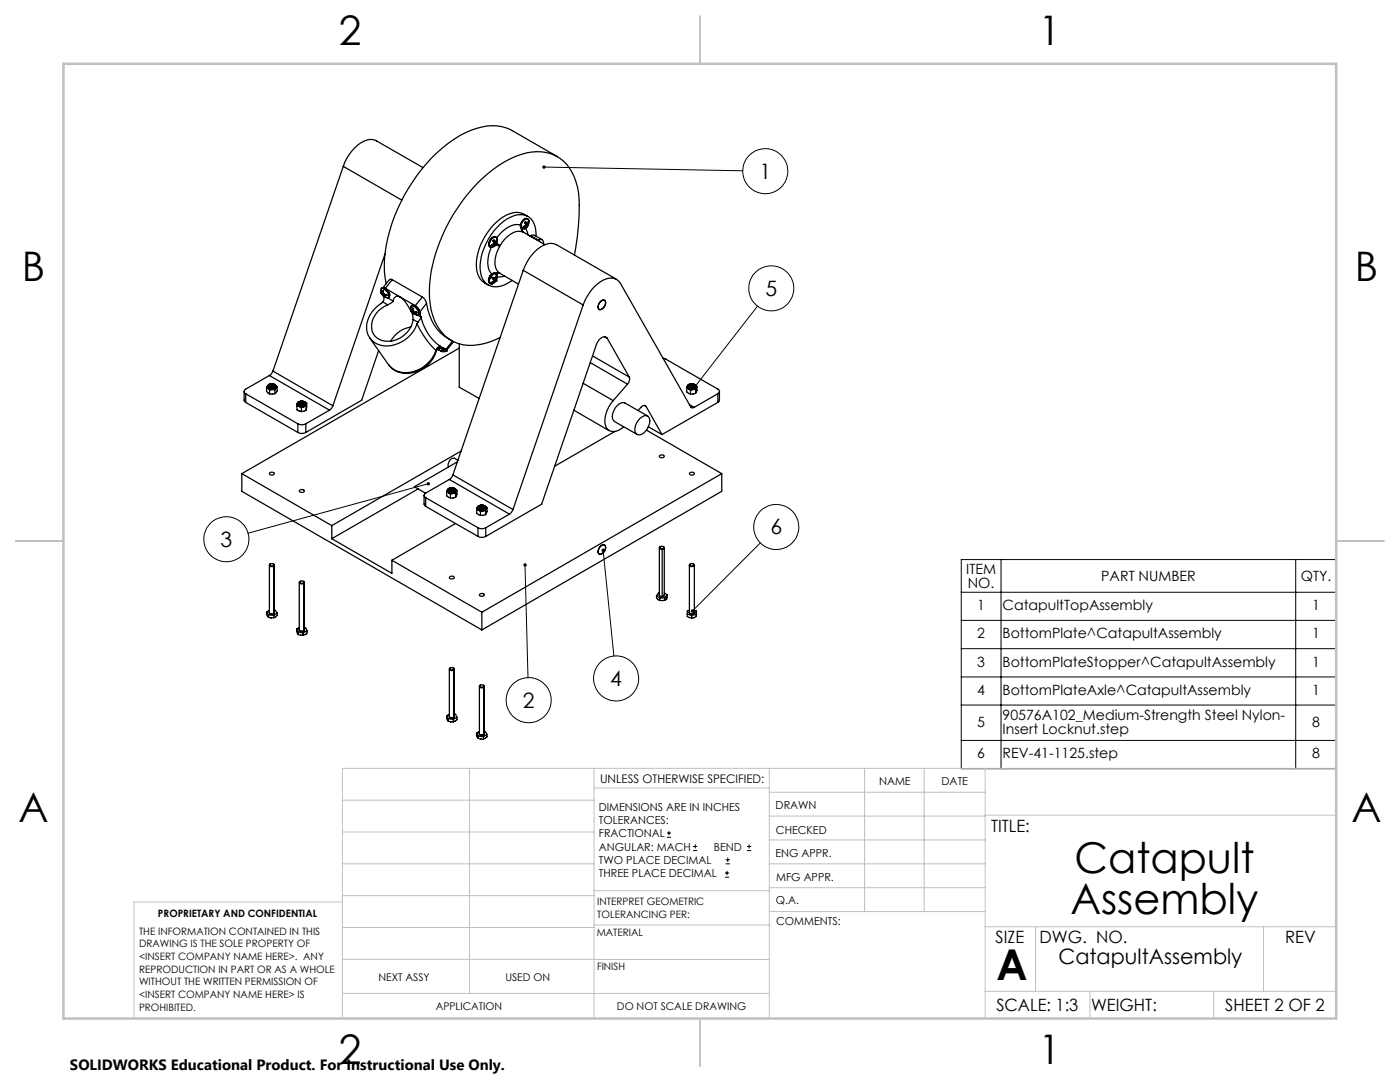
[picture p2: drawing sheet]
<svg xmlns="http://www.w3.org/2000/svg" width="279mm" height="216mm" viewBox="0 0 279 216" stroke-linecap="round" stroke-linejoin="round" font-family="sans-serif">
<g fill="none" stroke="#000" stroke-width=".2">
<path d="M108.6 33.3l39.6 .8M151.2 61.1l-12.7 16.3M85.5 96.5l-36 9.9M104.8 112.7l.6 22.5M120.4 109.8l2.1 21.1M151.7 108.3l-13.5 13.6M191.8 111.7h74.9v41.7h-74.9zM191.8 118.2h74.9M199.8 111.7v41.7M258.6 111.7v41.7M191.8 123.8h74.9M191.8 129.4h74.9"/>
<path d="M191.8 135.1h74.9M191.8 140.7h74.9M191.8 147.7h74.9M133.1 167.1h.8M133.1 166.2h.8M133.5 165.8v.9M138.3 169.7h.8M138.3 168.9h.8M138.7 168.5v.8M144.7 175h.8M144.7 174.2h.8M144.8 172.4h.9"/>
<path d="M144.8 171.6h.9M145.1 173.8v.8M145.2 171.1v.9M149.1 169.7h.8M149.1 168.9h.8M149.5 168.5v.8"/>
<circle cx="152.7" cy="34.1" r="4.5"/>
<circle cx="153.9" cy="57.5" r="4.5"/>
<circle cx="45.2" cy="107.6" r="4.5"/>
<circle cx="154.9" cy="105.2" r="4.5"/>
<circle cx="105.5" cy="139.7" r="4.5"/>
<circle cx="122.9" cy="135.4" r="4.5"/>
</g>
<g fill="none" stroke="#c0c0c0" stroke-width=".2">
<path d="M68.3 159.7h50.3M93.7 153.3v44.9M118.6 153.3v49.9M118.6 157.2h34.9M153.5 153.3v49.9M153.5 158.1h43.1M172.5 153.3v28.6M184.4 153.3v28.6M196.6 153.3v49.9M266.7 153.3h-198.4v49.9M68.3 178.7h50.3M68.3 172.4h50.3"/>
<path d="M68.3 166h50.3M68.3 180h-41.6v23.2M118.6 177.7h35M153.5 167.6h43.1M153.5 162.8h43.1M153.5 172.4h43.1M153.5 177.1h43.1M196.6 162.7h70.1M68.3 198.2h85.2M68.3 191.4l85.2 .1M68.3 185.1h50.3M118.6 184.6h35"/>
<path d="M153.6 181.9h43M196.6 197.8h70.1M196.6 184.9h70.1M206.7 184.9v12.9M217.5 197.8v5.4M242.2 197.8v5.4M252.2 184.9v12.9"/>
</g>
<path d="M139.7 3.2v9.5M3.1 107.9h9.6M266.7 107.9h9.5M139.7 203.2v9.6" fill="none" stroke="#c0c0c0" stroke-width=".25"/>
<path d="M12.7 12.7h254v190.5h-254z" fill="none" stroke="#c0c0c0" stroke-width=".5"/>
<path d="M138 121.6l-.1 .5 .3-.2-.2 .3a.34 .34 0 0 0 .4 0 .34 .34 0 0 0 .1-.5 .34 .34 0 0 0-.5-.1zM138.3 77.2l-.2 .3 .2 .2 .2-.3-.2 .3a.34 .34 0 0 0 .4-.1 .34 .34 0 0 0 0-.4 .34 .34 0 0 0-.4 0zM120.1 109.6a.34 .34 0 0 0 .1 .5 .34 .34 0 0 0 .5-.2 .34 .34 0 0 0-.4-.4l.1 .3-.1-.3zM104.5 112.5a.35 .35 0 0 0 .1 .5 .35 .35 0 0 0 .5-.2 .35 .35 0 0 0-.3-.4v.3v-.3zM85.2 96.3a.34 .34 0 0 0 .2 .6 .34 .34 0 0 0 .4-.5l-.3 .1 .3-.1a.33 .33 0 0 0-.3-.2 .33 .33 0 0 0-.3 .1zM108.3 33.1l-.1 .2h.4h-.4a.33 .33 0 0 0 .5 .4 .33 .33 0 0 0 .2-.5 .33 .33 0 0 0-.6-.1z" fill="#000"/>
<g fill="none" stroke="#000" stroke-width=".25">
<path d="M68.5 33.2a7.8 7.8 0 0 1 5.2-5.4l1.1 .1 .3 .2 9.3 5.3M68.5 33.2l11.7 6.7M68.5 33.2l-14 40.8M111.2 31.3l-9-5.2a8.7 8.7 0 0 0-7.2-.5 24.6 24.6 0 0 0-11.8 9.4 31.4 31.4 0 0 0-6.5 19.3l.4 2.3M76.1 58.4l-.1-.3a.38 .38 0 0 1 0-.4 .38 .38 0 0 1 .4-.1l.8 .6 .4 .6M76.1 58.4v.2M76.1 58.4h.1M76.1 58.4v-.1l.2 .2M76.1 57.6l-.1 .2M76.1 58.6a1.16 1.16 0 0 0 1.4 .7l.1-.5M76.1 58.6l.2 .2M76.1 57.6a1.28 1.28 0 0 1 1.4 .9l.1 .3"/>
<path d="M76.2 58.5l-.1 .1M76.2 57.5a1.48 1.48 0 0 1 1.6 1.1M76.2 57.5h.3l.6 .3 .6 .9M76.2 57.5l-.1 .1M76.3 58.8h.1M76.3 58.4v-.4a.34 .34 0 0 1 .2 .6l.6 .3M76.3 58.4v.1M76.4 58.8v.2M76.4 59l.3 .2M76.5 58.3l-.2 .1M76.5 58.4l-.2 .1M76.5 58.6l-.2 .2"/>
<path d="M76.6 59.1v.6l-.2 .6M76.6 58.7l-.2 .1M76.6 57.4l.3 .1M76.7 59l.2 .3-.2-.1M76.7 59h.1M76.7 59.1v.1M76.8 58.7l-.4 .3M76.8 50.7l-10.4 30.3M76.9 58.8l-.2 .2M76.9 57.5l3 1.8M77 58.8l-.2 .2M77.1 58.9l.1 .1h-.4"/>
<path d="M77.3 59.4l1.2 .7M77.6 59.3l-.4 .1M77.6 58.8l-.5 .1M77.6 58.8h.1M77.6 58.8v.5M77.6 59.3h.1M77.7 58.6v.1M77.7 58.7l-.1 .6M77.7 58.7l-.1 .1M77.8 58.6l-.2 .7M78.3 55.8h-.5l-1.4 1.6M78.3 55.8l-1.4 1.7"/>
<path d="M78.3 55.8l6 3.5M79.9 59.3l-.5-.2h-.3l-.5 .4-.1 .6M79.9 59.3l.8 .7 1.4 2.1M79.9 59.3l3 1.7M84.3 59.3l.4 .4 .4 .8M84.3 59.3l-1.4 1.7M97.6 49l.2 .3-.2-.2M97.6 49v.1M97.6 49.1h.1M97.7 56.5h.1M97.8 56.5v.1M97.8 55.1h.1"/>
<path d="M97.8 55.1a1.07 1.07 0 0 1 .9-.6 1.34 1.34 0 0 0-1 2M97.8 55.1a1.21 1.21 0 0 0-.1 1.4M97.8 55.1l.1 .1M97.9 55.2a.88 .88 0 0 0 .1 1.5l.4-.1M97.9 55.2h.1M98 55.2a1.07 1.07 0 0 0-.1 1.4h.6l.5-.6M98 55.2a.82 .82 0 0 1 1.2-.4v.7l-.2 .5M98 55.2l.3 .3M98 49.4a5 5 0 0 0 .1 5.3M98.2 49l-.5 .1M98.2 56.3v.1M98.2 56.3l.1 .1"/>
<path d="M98.2 56.4h.1M98.3 55.5l-.1 .1 .4 .3M98.3 55.5l.2-.1 .2 .1M98.4 48.7l.2 .2M98.4 55.4l.3 .1M98.4 48l.4 .2M98.4 48l.5 .3M98.5 48.6l-.3 .4M98.5 48.6l.2 .2M98.5 48.6l.3 .3M98.5 56.1l.2 .1M98.5 55.5h.1"/>
<path d="M98.5 55.5l.1 .1M98.5 55.5l.5 .2M98.6 55.9l-.4 .4M98.6 48.6h.1M98.6 55.6l.1 .1M98.6 56l.2 .1M98.6 55.8l.2 .3M98.6 55.6l.4 .2M98.6 48.9l-.4 .1M98.6 48.6l-.1 .1M98.6 48.6l.4 .2M98.6 48.1l-.1 .2 .5 .2"/>
<path d="M98.6 48.5l.4 .1M98.7 56.2l-.4 .2M98.7 48.2l.4 .2M98.7 48.8l-.1 .1M98.7 48.8l.1 .1M98.7 55.7l-.1 .2M98.7 55.7l.4 .2M98.8 48.9l-.1 .1 .1-.1M98.8 56.1l-.1 .1M98.8 56.1h.1M98.8 48.9h.1M98.8 49l-.2 .1a.59 .59 0 0 1-.9 0"/>
<path d="M98.8 48.2l.1 .1M98.8 48.2a.2 .2 0 0 0-.2-.3 .2 .2 0 0 0-.2 .2 .2 .2 0 0 0 .2 .2l-.1 .3M98.9 54.5l.1 .1M98.9 55.5l.2 .1M99 48.8l-.2 .1M99 47.3a.9 .9 0 0 0-1.3 .7l-.2 .7 .1 .3M99 48.6v.2M99 48.5v.1M99 48.8l.7 .4M99 54.6a.78 .78 0 0 0-1.1 .6M99 54.6h.1M99 55.1l.1 .1"/>
<path d="M99 54.6l.2 .4M99 56l-.2 .1M99 55.8l.1 .1M99 55.7v.1M99 56h.1M99.1 48.4l-.1 .1M99.1 55.6l-.1 .1M99.1 48h.1M99.1 55.9l-.1 .1M99.1 55.2v.4M99.1 55.2l-.1-.1-.1 .4h-.2M99.1 48.5l.7 .5"/>
<path d="M99.2 47.9l-.3 .4M99.2 47.9v.1M99.2 47.6v.2a1.37 1.37 0 0 1-.4 1.2M99.2 47.6l-.1-.2a1.18 1.18 0 0 0-1.4 1.4v.3M99.2 47.6v.3M99.2 47.6l-.2-.3a1.36 1.36 0 0 0-1.4 1.8M99.2 48l-.1 .4M99.7 54.5h.1M99.7 49.2a4.6 4.6 0 0 0-.4 5l.4 .3M99.7 54.5l-.5-.1-.4 .1M99.8 54.5l-.8 .1M99.8 54.5l3.7 2.2"/>
<path d="M99.8 49l-.1 .2M100.7 55.1l-1.5 .1M103.9 44.9a4.5 4.5 0 0 0-4.3 1.9l-.5 .6M103.9 45.4h.1M104 45.4h.1M104 45.4l.1 .2M104 45.6l.2 .5 .2 .2M104 45.4l.4 .3 .3-.1M104.2 45.6l.3 .8M104.4 46.3a2.85 2.85 0 0 0-3.1 .9l-1.5 1.8M104.4 53.9a7.8 7.8 0 0 1 5.2-5.3l1.5 .2 11.9 6.9M104.4 46.3l.1 .1"/>
<path d="M104.4 53.9l12 7M104.4 53.9l-14 40.9M104.5 45.3l-.5 .1M104.5 46.4l4.3 2.4M104.7 45.1l.2 .1M104.7 44.4l.4 .2M104.7 44.4l.5 .2M104.8 45l-.3 .3M104.8 45l.2 .2M104.8 45l.3 .2M104.8 45.5l.6 1.4M104.9 44.9v.1"/>
<path d="M104.9 45.2l-.4 .2v-.1M104.9 45h-.1M104.9 45l.4 .2M104.9 44.5l-.1 .1 .5 .3M104.9 44.8l.4 .2M105 44.5l.4 .2M105 45.2h-.1M105 45.2h.1M105.1 45.4l-.4 .2M105.1 45.2v.2M105.1 45.2l.1 .1M105.1 44.6h.1"/>
<path d="M105.1 44.6v-.1a.21 .21 0 0 0-.4-.1 .18 .18 0 0 0 .1 .3v.3M105.2 45.3l-.1 .1M105.3 45.2l-.1 .1M105.3 43.7a.9 .9 0 0 0-1.3 .7l-.2 .7 .1 .3M105.3 45v.2M105.3 44.9v.1M105.3 43.2a3.9 3.9 0 0 0-4.8 .1 12 12 0 0 0-5.4 10.6 3.5 3.5 0 0 0 2.3 3M105.4 44.7l-.1 .2M105.4 44.3l.1 .1M105.5 44.3l-.1-.1-.2 .4M105.5 44.3v.1M105.5 44a1.45 1.45 0 0 1-.8 1.6"/>
<path d="M105.5 44l-.1-.3a1.34 1.34 0 0 0-1.4 1.7M105.5 44v.3M105.5 44l-.2-.3a1.22 1.22 0 0 0-1.4 1.4l.1 .3M105.5 44.4l-.1 .3M105.8 47.1l1.6 .8M105.8 47.1h.1M105.9 47l.6-.1 1.7 .9M105.9 47l1.5 .9M105.9 47l-.1 .1M107 47.1a3.8 3.8 0 0 0-2.5-4.2 6.4 6.4 0 0 0-5.3 2.4 11 11 0 0 0-3.1 9.8 3.1 3.1 0 0 0 4.4 1.8l1.7-.9M107.6 47.8a.69 .69 0 0 1 .7 .1 .69 .69 0 0 1 .2 .7M107.6 47.8l.1 .4"/>
<path d="M107.6 47.8l-.2 .1M114.7 50.9a39.9 39.9 0 0 0 .6-13.6 8.8 8.8 0 0 0-5.3-6.6 10.7 10.7 0 0 0-8.2 1 31.6 31.6 0 0 0-14.1 16.7 24.5 24.5 0 0 0-1.7 13.5 8.3 8.3 0 0 0 7.2 7 12.7 12.7 0 0 0 6.6-1.6M48.7 78.1v1.7l.3 .5M49 78.6l10.4 6M49 78.6v1.7M53.2 77.3v.8l.6 .5M53.2 77.3l.3 .2M53.3 77.2l.2 .3M53.3 77.2a1.01 1.01 0 0 0 1.5 .4M53.3 77.1l-.1 .2M53.5 77.5l.8 .2M53.5 77.5l.3 .3"/>
<path d="M53.8 74.9l-4.8 2.7a.49 .49 0 0 0-.3 .5 .49 .49 0 0 0 .3 .5M53.8 74.9l12 6.9M53.8 76.7l-.4 .2-.1 .3M53.8 76.7a.96 .96 0 0 1 1.4 .5M53.8 76.7l.6-.1a.67 .67 0 0 1 .7 .6M53.8 76.8a.51 .51 0 0 1 .6-.1 .51 .51 0 0 1 .3 .5 .5 .5 0 0 1-.6 .2 .5 .5 0 0 1-.3-.6zM53.8 76.7h.1M53.8 77.8v.8M53.9 76.7l-.3 .2a.68 .68 0 0 0 1 .5M53.9 76.7l.5-.1a.48 .48 0 0 1 .5 .5l-.3 .3M53.9 76.8h.1M53.9 76.8l-.2 .2"/>
<path d="M53.9 76.8h.6l.3 .2M54 77.1h.4M54 77l-.1 .1 .4-.1M54 76.8l-.1 .2v.2h.6M54 76.8l.6 .1v.2l-.1 .1M54 77l.6 .1M54 76.8v.2M54.3 77l.3 .1M54.3 77l.3 .2M54.3 77.7l-.5 .1M54.3 77.7l.6 .1M54.4 77.2h-.4h.5"/>
<path d="M54.5 74l-.3 .6-.4 .3M54.5 74l11.9 7M54.6 77.1h.1M54.6 77.4l.2 .2M54.8 77.6l-.5 .1M54.9 78.6h-1.1M54.9 77.8v.8M55.1 77.4l-.3 .2M55.1 77.4l-.2 .4M55.1 77l.2 .2M55.2 77.2l-.1 .2M55.2 77.2l-.4 .4"/>
<path d="M55.3 77.2v.8l-.4 .6M55.3 77.2l-.2 .2M73.8 67.5l3.7 5.3a4.6 4.6 0 0 0 5.8 1.1 6.9 6.9 0 0 0 3.7-3.9M75.6 70l-3.4 9.9-11.2 6.4M76.4 60.3a6 6 0 0 0-3.2 5.9 4.1 4.1 0 0 0 5.6 2.6 6.6 6.6 0 0 0 4.4-4.2M76.4 60.3l1 .5M77.4 60.8a4.7 4.7 0 0 0-3.1 5.3 3.7 3.7 0 0 0 5.4 1.4 5.2 5.2 0 0 0 2.7-3.8M78.5 60.1l-1.1 .7M82 61.3l.1 .5M82 61.3l.1-.2a1.22 1.22 0 0 1 1.3 .9l.2 .3M82 65.3a5.3 5.3 0 0 0-4 2.8M82.1 61.8v.2"/>
<path d="M82.1 61.8l-.1-.1 .3 .3M82.1 62.1l.2 .6 .1 1M82.1 61.8h.1M82.1 62.1l.2 .2M82.1 62a1.43 1.43 0 0 0 1.2 .9M82.1 62l.2 .2M82.1 61l-.1 .3M82.1 61h.1a1.85 1.85 0 0 1 1.4 1.3M82.2 61.9l-.1 .1M82.2 61a1.28 1.28 0 0 1 1.5 1.2l-.1 .5M82.2 61a1.21 1.21 0 0 1 1.4 .9l.1 .3M82.2 61h-.1"/>
<path d="M82.3 62.2v.1M82.3 61.9l.1-.4 .1 .1v.4M82.3 61.9v.1M82.3 62.3l.1 .1M82.4 62.4l.3 .2M82.4 63.7l1 .6M82.5 62v.1M82.5 61.7l-.2 .2M82.5 61.8l-.2 .2M82.5 62l-.2 .2M82.5 62.1l.6 .1v.2M82.6 62.1l-.3 .2"/>
<path d="M82.7 62.4l.1 .3-.1-.1M82.7 62.4h.1M82.7 62.6h.1M82.7 62.2l-.3 .2M82.9 61l.6 .6 .2 .7M82.9 62.2l-.2 .2M83 62.2l-.2 .2M83.1 62.4v.1l-.3-.1M83.2 64.6a19.1 19.1 0 0 0 3.8 5.4M83.3 62.9l.7 .4M83.4 64.3l-.2 .3M83.6 62.8h-.5"/>
<path d="M83.6 62.3l-.5 .1M83.6 62.3l-.1 .5-.2 .1M83.6 62.3h.1M83.6 62.3v.5M83.6 62.7v.1M83.7 62.1v.1M83.7 62.2l-.1 .5M83.7 62.2l-.1 .1M83.7 62.3l.3 1M84 63.3a9.7 9.7 0 0 0 3.8 5.8M84 63.3l-.1 .3-.5 .7M85.1 60.5a9.2 9.2 0 0 0 5 7.4"/>
<path d="M85.1 60.5l-1.4 1.8M87 70a4.7 4.7 0 0 1-2.8 3.7 4.9 4.9 0 0 1-6.6-.9M87.4 69.6l.2 .2M87.6 69.8l-.2-.3 .4 .5h.4M87.6 69.8h.1M87.6 69.7v.1M87.7 69.4l1 .5M87.8 69.1l.7 .4M87.8 69.1a1.09 1.09 0 0 0-.8 .9M87.8 69.4l.9 .4M88 70l.1 .1M88.1 69.4l.7 .3"/>
<path d="M88.1 70.1h.1M88.2 70l-.1 .1M88.2 70.1h.1M88.2 70l.2 .1M88.2 70v.1M88.3 70l-.1 .1M88.4 70.1h.1h-.3M88.5 69.5l-.2-.1a.95 .95 0 0 0-1.2 .7M88.5 69.5l.5 .2M88.7 69.9l-.3 .2M88.7 69.9l.4 .2M88.7 69.8v.1"/>
<path d="M88.7 69.8l.5 .2M88.8 69.7l.5 .2M88.8 69.7l-.1 .1M88.8 69.6v.1M89 69.7l.2 .1M89.1 70.1h-.9M89.2 70l-.1 .1M89.2 69.8l.1 .1M89.3 69.9l-.1 .1M90.3 68.1l-1.3 1.6M90.5 68.2l-1.3 1.6M91.7 69.5l-43.4 25"/>
<path d="M91.7 68.6v8.7l3.9 2.2M116.4 60.9a7.8 7.8 0 0 1 5.2-5.4 2.23 2.23 0 0 1 2.2 1.1l14.1 24.7 .1 .1 .5-.1M116.4 60.9l-14 40.8M116.4 76.5l6 3.4M117.8 72.4l7.4 4.3M118.3 71l7.3 4.2M119.7 60.3a.66 .66 0 0 1 1.1-.2 1.46 1.46 0 0 1-1.1 1.7 .91 .91 0 0 1 0-1.5zM120.6 67.2l.6 .3M121.2 67.5a1.04 1.04 0 0 0-1.7 .4l-.5 .9-10.9 31.8-11.2 6.4M121.2 67.5l4.4 7.7M122.4 79.9a5.6 5.6 0 0 0-1.4 5.4 1.94 1.94 0 0 0 3 .2l.5-.3M125.2 76.7l-2.8 3.2"/>
<path d="M125.6 75.2a1.47 1.47 0 0 1-.4 1.5M132.3 71.5l.6 .1 10.4 6a.49 .49 0 0 1 .3 .5 .49 .49 0 0 1-.3 .5M137.1 77.4v.8l.7 .4M137.1 77.4l.3 .2M137.2 77.1l-.1 .3M137.3 76.8v.1M137.4 77.6l.9 .1M137.4 77.6l.4 .3M137.5 76.7l-.3 .5 .2 .4M137.5 76.7l.5-.1a.84 .84 0 0 1 1 .6M137.5 76.7l-.3 .5a1.12 1.12 0 0 0 1.5 .4M137.5 76.7a.83 .83 0 0 1 .9-.1 .83 .83 0 0 1 .5 .8l-.2 .2"/>
<path d="M137.5 76.7h.1M137.5 76.9a.56 .56 0 0 1 .6-.2 .56 .56 0 0 1 .5 .5 .57 .57 0 0 1-.6 .2 .57 .57 0 0 1-.5-.5zM137.6 76.7l-.2 .3 .2 .3 .5 .1 .5-.1M137.6 76.7l.5-.1a.49 .49 0 0 1 .6 .6l-.1 .1M137.7 76.8h.1M137.7 76.8l-.2 .2M137.7 76.8l.6-.1 .3 .3M137.7 76.9a.42 .42 0 0 1 .4-.1 .42 .42 0 0 1 .3 .3 .42 .42 0 0 1-.4 .2 .42 .42 0 0 1-.3-.4zM137.8 77.1h.4M137.8 77.2h.5h-.5M137.8 77h.2M137.8 77h.3l.3 .1"/>
<path d="M137.8 76.9v.1M137.8 77.9v.7M138 77l.3 .1M138.3 77.7l-.5 .2M138.4 77l-.1 .1M138.6 77.3l.1 .3M138.7 77.6l-.4 .1M138.8 78.5l-1 .1M138.8 77.7h-.5M138.8 77.7v.8M138.9 77l.2 .1M139 77.3l-.3 .3"/>
<path d="M139 77.3l-.2 .4M139 77.2v.1M139.1 77.1v.8l-.3 .6M139.1 77.1l-.1 .2M143.3 78.6l-4.8 2.7M143.3 78.6v1.7M143.6 78.1v1.9l-.3 .3M48.3 94.5l17.9 10.4M48.3 94.5v3.5l47.9 27.7M49 80.3l10.4 6M53.9 94.3l.5-.1 .3 .2a.47 .47 0 0 1-.4 .4 .47 .47 0 0 1-.5-.4zM59.3 81v.8l.8 .3"/>
<path d="M59.3 81l.4 .1M59.3 80.6l.1 .3 .3 .2M59.3 80.6v.4M59.4 84.6a1.59 1.59 0 0 0 1.6 0M59.4 86.3a1.59 1.59 0 0 0 1.6 0M59.4 84.6v1.7M59.5 80.3l-.2 .3M59.5 80.3l-.2 .3a.98 .98 0 0 0 1.7 .4M59.5 80.3a1.03 1.03 0 0 1 1.6 .3M59.5 80.3h.2M59.7 80.3l-.2 .2a.98 .98 0 0 0 1.3 .2M59.7 80.3l.7-.2a.48 .48 0 0 1 .5 .5l-.1 .1"/>
<path d="M59.7 81.1h.9M59.7 81.1l.4 .2M59.8 97.9a.52 .52 0 0 1 .5-.3 .52 .52 0 0 1 .4 .5 .52 .52 0 0 1-.5 .2 .52 .52 0 0 1-.4-.4zM59.8 80.3l.6-.1 .4 .2a.6 .6 0 0 1-.6 .4 .6 .6 0 0 1-.5-.4zM59.8 80.3l-.1 .2M59.8 80.3l.6-.1 .4 .3M59.8 80.3h.1M59.9 80.4a.36 .36 0 0 1 .4-.2 .36 .36 0 0 1 .3 .4 .36 .36 0 0 1-.5 .2 .36 .36 0 0 1-.2-.4zM59.9 80.5l.4-.1 .3 .2M59.9 80.4v.1M59.9 80.5v.1M60 80.5l.5 .1"/>
<path d="M60 80.6l.5 .1M60.1 80.5h.3M60.1 80.5l.4 .1M60.1 80.5l-.2 .1M60.1 81.3v.8M60.4 80.5l.2 .1M60.5 80.5h-.1M60.6 81.1l-.5 .2M60.8 80.7l.2 .3M60.8 80.3l.1 .1-.1 .3M61 81l-.4 .1M61 84.6v1.7"/>
<path d="M61.1 80.4l.1 .1M61.1 81.8l-1 .3M61.1 81.1h-.5M61.1 81.1v.7M61.1 80.8l-.1 .2M61.1 80.7l-.1 .3M61.1 80.7v.4M61.2 80.5l-.1 1.3M61.2 80.5l-.1 .2M65.8 81.8l-4.8 2.8M66.4 81l-.6 .8M83.5 97.5l-17.3 10"/>
<path d="M84.6 98.8v1.8l.3 .4M84.9 99.3l10.5 6M84.9 99.3v1.7M89.1 98.1v.9l.8 .4M89.1 98.1l.4 .2M89.3 97.9l.2 .4M89.3 97.9a1.09 1.09 0 0 0 1.5 .4M89.3 97.8v.1M89.3 97.8l-.2 .3M89.4 97.6h.1M89.5 98.3l.9 .2M89.5 98.3l.4 .3"/>
<path d="M89.6 97.5l-.3 .3M89.6 97.5a.9 .9 0 0 1 1.5 .6M89.6 97.5l-.3 .4M89.6 97.5l.5-.2a.84 .84 0 0 1 1 .7M89.6 97.5h.1M89.7 97.5l-.2 .3 .2 .2 .5 .2 .5-.2M89.7 97.5l.5-.1a.61 .61 0 0 1 .7 .4l-.2 .2M89.7 95.7l-4.8 2.7a.49 .49 0 0 0-.3 .4 .49 .49 0 0 0 .3 .5M89.7 95.7l12 6.9M89.8 97.5l.4-.1 .5 .2a.5 .5 0 0 1-.5 .5 .5 .5 0 0 1-.5-.5zM89.8 97.5h.1M89.8 97.5l-.2 .3"/>
<path d="M89.8 97.5h.6l.3 .3M89.8 97.7a.34 .34 0 0 1 .4-.2 .34 .34 0 0 1 .3 .4h-.6zM89.9 97.8l.4-.1 .2 .2M89.9 97.6v.2M89.9 98.6v.8M90.1 97.8h.3M90.1 97.8h-.2M90.3 97.8h-.4M90.4 94.8l-.4 .6-.3 .3M90.4 94.8l12 6.9M90.4 98l-.5-.1 .6 .1M90.4 98.5l-.5 .1"/>
<path d="M90.5 97.8h-.1M90.7 98l.1 .3M90.8 98.3l-.4 .2M90.9 99.2l-1 .2M90.9 98.4l-.5 .1M90.9 98.4v.8M91 97.7l.2 .1M91 98.1l-.2 .2M91.1 98.1l-.3 .2M91.1 98.1l-.2 .3M91.2 97.8v.8l-.3 .6M91.2 97.8l-.1 .3"/>
<path d="M91.3 92.1l-8.6 5 2.2 1.3M91.4 91.9l-.7-.5a1.26 1.26 0 0 0-1.2 1.8M92 90l-25.8 14.9M114.5 81.8l7.1 4.1M122.7 86.1l-12 6.9M127.7 83.5a1.14 1.14 0 0 1 1.8-.2 2.93 2.93 0 0 1-1.8 3.5 1.01 1.01 0 0 1-.9-1.5l.3-1zM128.6 80.9l.3 .2M128.9 81.1a.67 .67 0 0 0-1 .2l-.5 .6M128.9 81.1l3.2 5.6M129 85.8l15 8.7M129.3 83l-4.6-2.6a1.64 1.64 0 0 0-1.9 .9l-.2 .5a1.84 1.84 0 0 0 0 2.3l4.5 2.6M129.4 85.2l2.7 1.5"/>
<path d="M131.6 90.9a.52 .52 0 0 1 .5-.1 .52 .52 0 0 1 .4 .4 .5 .5 0 0 1-.5 .2 .5 .5 0 0 1-.4-.5zM137.6 80.8l.9 .5M137.6 94.4a.5 .5 0 0 1 .6-.2 .5 .5 0 0 1 .3 .4 .49 .49 0 0 1-.5 .2 .49 .49 0 0 1-.4-.4zM143.3 80.3l-11.2 6.4M144 94.5v3.5l-47.8 27.7M144 94.5l-47.8 27.7M53.8 112.8v9.4l.3 .3 .5-.1M53.9 112.5v.1a.43 .43 0 0 0 .2 .5 .43 .43 0 0 0 .5-.1M53.9 112.6l-.1 .1 .2 .2h.6M53.9 112.6l.6-.1 .2 .2-.1 .2M54.5 112.5l.3 .2-.2 .3M54.6 112.9v.1"/>
<path d="M54.6 113v9.4M54.8 112.8v9.4l-.2 .2M59.7 116.2v9.5l.3 .2h.6M59.9 116l-.2 .2 .2 .3h.7M59.9 116l-.1 .2 .1 .1h.6M59.9 116h.6l.1 .2-.1 .1M60.5 116l.2 .2-.1 .3M60.5 116.3l.1 .2M60.6 116.5v9.4M60.7 116.2v9.5l-.1 .2M66.2 107.5l12 6.9v-2.6M66.2 104.9v2.6"/>
<path d="M78.2 111.8l18 10.4M84.9 101l10.5 6M89.7 115.1a.5 .5 0 0 1 .5-.2 .5 .5 0 0 1 .4 .5 .52 .52 0 0 1-.5 .1 .52 .52 0 0 1-.4-.4zM90.9 104.5l-12.7 7.3M95.1 101.6v.8l.8 .4M95.1 101.6l.4 .2M95.2 101.4l.3 .4M95.2 101.4a1.09 1.09 0 0 0 1.6 .4M95.3 101.2l-.1 .2M95.3 101.2l-.2 .4M95.4 107a1.53 1.53 0 0 0 1.5 0M95.4 105.3a1.53 1.53 0 0 0 1.5 0"/>
<path d="M95.4 105.3v1.7M95.4 101v.1M95.5 101.8l.9 .1M95.5 101.8l.4 .3M95.6 100.9l-.3 .3M95.6 100.9a.9 .9 0 0 1 1.4 .6M95.6 100.9l-.4 .5M95.6 100.9l.5-.1a.84 .84 0 0 1 1 .6h-.1M95.6 100.9h.1M95.7 100.9l-.2 .3 .2 .3 .5 .1 .5-.1M95.7 100.9l.5-.1a.48 .48 0 0 1 .6 .6l-.1 .1M95.8 101l.4-.1 .5 .2a.5 .5 0 0 1-.5 .4 .5 .5 0 0 1-.5-.4z"/>
<path d="M95.8 101h.1M95.8 101l-.2 .2M95.8 101l.6-.1 .3 .3M95.8 101.1a.34 .34 0 0 1 .4-.1 .34 .34 0 0 1 .2 .4h-.5zM95.8 118.5l.5-.1 .3 .2a.47 .47 0 0 1-.4 .4 .47 .47 0 0 1-.5-.4zM95.9 101.4h.5h-.5M95.9 101.2h.4l.2 .1M95.9 101.1v.1M95.9 102.1v.7M96.1 101.2l.3 .1M96.1 101.2h-.2M96.3 101.2l-.4 .1"/>
<path d="M96.4 101.9l-.5 .2M96.4 101.2v.1M96.7 101.5l.1 .3M96.8 101.8l-.4 .1M96.9 102.7l-1 .1M96.9 101.9h-.5M96.9 101.9v.8M96.9 105.3v1.7M97 101.2l.2 .1M97 101.5l-.2 .3M97 101.5l-.1 .4M97.1 101.4l-.3 .4"/>
<path d="M97.2 101.3v.8l-.3 .6M97.2 101.3l-.2 .2M101.7 102.6l-4.8 2.7M102.4 101.7l-.4 .6-.3 .3M119.7 109.1a.66 .66 0 0 1 1.1-.2 1.27 1.27 0 0 1-1.3 1.6 1.04 1.04 0 0 1 .2-1.4zM131 118.9l.7 .4M131 118.9a.92 .92 0 0 0 .7 .9M131.6 109.3v9.5l.2 .2h.4M131.6 118.7v.2l.6 .2M131.6 118.3l-.6 .6M131.7 119.3v.5M131.7 109.2a.43 .43 0 0 1 .4-.2 .43 .43 0 0 1 .4 .3 .45 .45 0 0 1-.8-.1z"/>
<path d="M131.8 109.1l-.2 .2 .1 .2 .5 .1M132.1 109.5l.1 .1M132.2 119v.1M132.2 109.6v9.4M132.4 109.1l.2 .3-.4 .2M132.6 109.3v9.5l-.4 .2M132.6 118.7l-.1 .3-.3 .1M132.6 118.3l.5 .4M132.7 119.3h-1M132.7 119.3v.4M132.7 119.7l-1 .1M132.9 119.5h.1"/>
<path d="M132.9 119.5l-.2 .2M133.1 118.7l-.4 .6M133.1 118.7v.5l-.2 .3M137.6 112.8a.57 .57 0 0 0 1 0M137.6 112.8v9.4M137.7 112.7a.49 .49 0 0 0 .8 0M137.7 112.7a.49 .49 0 0 1 .8 0M137.7 112.7l-.1 .1M137.8 112.5l-.2 .3M138.4 112.5l.2 .3M138.5 112.7l.1 .1M138.6 112.8v9.4"/>
<path d="M53.2 122.1l.4 .6M53.2 122.1v.5l.2 .4M53.4 123h.1M53.4 123l.2 .2M53.6 122.7l1 .1M53.6 123.2l.5 .1M53.6 122.7v.5M53.8 122.1a.5 .5 0 0 0 .3 .5 .5 .5 0 0 0 .6-.2M53.8 121.7l-.6 .4M54.1 123.3h.1M54.6 122.4h.1M54.6 122.8v.5"/>
<path d="M54.6 123.3h-.4M54.8 122.1l-.1 .3M54.8 121.7l.5 .6M55.3 122.3l-.7 .5M55.3 122.3a.88 .88 0 0 1-.7 1M59.2 125.5l.3 .6M59.2 125.5v.5l.3 .6M59.5 126.1l1 .2M59.5 126.6l1 .2M59.5 126.1v.5M59.7 125.6l.1 .2 .2 .2 .6-.1M59.7 125.2l-.5 .3"/>
<path d="M60.5 126.3v.5M60.6 125.9h.1M60.7 125.6l-.1 .3M60.7 125.2l.3 .1 .3 .5M60.9 126.6h.1M60.9 126.6l-.4 .2M61.3 125.8l-.8 .5M61.3 125.8v.5l-.4 .3M89.7 133.5v9.4l.1 .3h.7M89.9 133.3l-.2 .2 .1 .2 .4 .1 .3-.1M89.9 133.3l-.2 .2 .2 .1h.6M89.9 133.3l.4-.1 .3 .3-.1 .1"/>
<path d="M90.5 133.3l.2 .2-.2 .2M90.5 133.6v.1M90.5 133.7v9.5M90.7 133.5v9.4l-.2 .3M95.7 137v9.4l.3 .3 .5-.1M95.8 136.8l-.1 .2 .1 .2h.7M95.8 136.8h.1M95.8 136.7l-.1 .2 .2 .2h.6M95.8 136.7h.6l.2 .2-.1 .2M95.8 136.7v.1M96.2 122.2v3.5M96.4 136.7l.3 .2-.2 .3"/>
<path d="M96.5 137.1v.1M96.5 137.2v9.4M96.7 137v9.4l-.2 .2M137.2 122.5l.8 .3M137.5 122.2a.6 .6 0 0 0 1.1 0M137.6 122.2a.57 .57 0 0 0 1 0M137.6 122.2h-.1M137.6 121.8l-.4 .1v1.1l.4 .2M137.6 122.1l-.1 .1M137.6 123.2h.1M137.6 123.2l.4 .1M138 122.8v.5"/>
<path d="M138.6 122.2h.1M138.6 121.8l.4 .1M138.6 122.1v.1M139 122.6l-1 .2M139 122.6v.4M139 123l-1 .3M139 121.9v.7M139 121.9v1.1M89.1 142.8l.3 .6M89.1 142.8l.2 .9M89.3 143.7h.1M89.3 143.7l.1 .2"/>
<path d="M89.4 143.4l1.1 .1M89.4 143.9l1.1 .1M89.4 143.4v.5M89.7 142.9v.2l.3 .2 .6-.1M89.7 142.5l-.6 .3M90.5 143.5v.5M90.5 143.2h.1M90.7 142.9l-.1 .3M90.7 142.5h.2l.3 .6M91.2 143.1l-.7 .4M91.2 143.1a.83 .83 0 0 1-.7 .9M95.1 146.3l.4 .6"/>
<path d="M95.1 146.3v.5l.2 .3M95.3 147.1h.1M95.3 147.1l.2 .3M95.5 146.9l1 .1M95.5 147.4l1 .1M95.5 146.9v.5M95.7 146.3v.3l.3 .1 .6-.1M95.7 145.9l-.6 .4M96.5 147v.5M96.5 146.6h.1M96.7 146.3l-.1 .3M96.7 145.9l.2 .1 .3 .5"/>
<path d="M97.2 146.5l-.7 .5M97.2 146.5a.86 .86 0 0 1-.7 1"/>
</g>
<g font-size="8.5">
<text x="214.5" y="174.2">Catapult</text>
<text x="213.6" y="182.3">Assembly</text>
<text x="198.9" y="195.5">A</text>
</g>
<g font-size="8.1">
<text x="67.6" y="8.9">2</text>
<text x="207.3" y="8.9">1</text>
<text x="4.4" y="56.2">B</text>
<text x="270.4" y="56.2">B</text>
<text x="3.7" y="164.1">A</text>
<text x="269.7" y="164.1">A</text>
<text x="67.6" y="212.4">2</text>
<text x="207.3" y="212.4">1</text>
</g>
<g font-size="4.2">
<text x="151.6" y="35.6">1</text>
<text x="152.8" y="59">5</text>
<text x="153.8" y="106.6">6</text>
<text x="44" y="109.1">3</text>
<text x="121.8" y="136.8">4</text>
<text x="104.4" y="141.2">2</text>
<text x="211.3" y="192.4">CatapultAssembly</text>
</g>
<g font-size="3.4">
<text x="197.8" y="166">TITLE:</text>
<text x="198.7" y="188.1">SIZE</text>
<text x="207.5" y="188.1">DWG. NO.</text>
<text x="256.5" y="188.2">REV</text>
<text x="198.8" y="201.7">SCALE: 1:3</text>
<text x="217.7" y="201.8">WEIGHT:</text>
<text x="244.5" y="201.7">SHEET 2 OF 2</text>
</g>
<text font-size="3" x="14" y="213.5">SOLIDWORKS Educational Product. For Instructional Use Only.</text>
<g font-size="2.8">
<text x="192.8" y="114.5">ITEM</text>
<text x="193.2" y="117.4">NO.</text>
<text x="219.8" y="116">PART NUMBER</text>
<text x="259.6" y="116">QTY.</text>
<text x="195" y="121.8">1</text>
<text x="200.1" y="121.8">CatapultTopAssembly</text>
<text x="261.9" y="121.8">1</text>
<text x="195" y="127.4">2</text>
<text x="200.1" y="127.4">BottomPlate^CatapultAssembly</text>
<text x="261.9" y="127.4">1</text>
<text x="195" y="133">3</text>
<text x="200.1" y="133">BottomPlateStopper^CatapultAssembly</text>
<text x="261.9" y="133">1</text>
<text x="195" y="138.7">4</text>
<text x="200.1" y="138.7">BottomPlateAxle^CatapultAssembly</text>
<text x="200.1" y="143.6">90576A102_Medium-Strength Steel Nylon-</text>
<text x="261.9" y="138.7">1</text>
<text x="195" y="145">5</text>
<text x="200.1" y="146.4">Insert Locknut.step</text>
<text x="261.9" y="145">8</text>
<text x="195" y="151.3">6</text>
<text x="200.1" y="151.3">REV-41-1125.step</text>
<text x="261.9" y="151.3">8</text>
</g>
<text font-size="2.4" x="119.8" y="156.2">UNLESS OTHERWISE SPECIFIED:</text>
<g font-size="2.2">
<text x="119.5" y="161.8">DIMENSIONS ARE IN INCHES</text>
<text x="154.8" y="161.4">DRAWN</text>
<text x="175.4" y="156.6">NAME</text>
<text x="187.9" y="156.7">DATE</text>
<text x="119.5" y="164.4">TOLERANCES:</text>
<text x="119.5" y="167.1">FRACTIONAL</text>
<text x="154.9" y="166.3">CHECKED</text>
<text x="119.5" y="169.7">ANGULAR: MACH</text>
<text x="119.5" y="172.4">TWO PLACE DECIMAL</text>
<text x="142.5" y="169.7">BEND</text>
<text x="154.8" y="171">ENG APPR.</text>
<text x="119.5" y="175">THREE PLACE DECIMAL</text>
<text x="154.9" y="175.7">MFG APPR.</text>
<text x="154.9" y="180.4">Q.A.</text>
<text x="154.9" y="184.6">COMMENTS:</text>
</g>
<g font-size="2.1">
<text x="75.5" y="195.7">NEXT ASSY</text>
<text x="100.9" y="195.7">USED ON</text>
<text x="86.9" y="201.5">APPLICATION</text>
<text x="123.1" y="201.6">DO NOT SCALE DRAWING</text>
</g>
<g font-size="2">
<text x="31.5" y="182.9">PROPRIETARY AND CONFIDENTIAL</text>
<text x="119.2" y="180.6">INTERPRET GEOMETRIC</text>
<text x="119.2" y="183.1">TOLERANCING PER:</text>
<text x="27.8" y="186.5">THE INFORMATION CONTAINED IN THIS</text>
<text x="27.8" y="189">DRAWING IS THE SOLE PROPERTY OF</text>
<text x="27.8" y="191.6">&lt;INSERT COMPANY NAME HERE&gt;. ANY</text>
<text x="119.1" y="186.7">MATERIAL</text>
<text x="27.8" y="194.1">REPRODUCTION IN PART OR AS A WHOLE</text>
<text x="27.8" y="196.6">WITHOUT THE WRITTEN PERMISSION OF</text>
<text x="119.1" y="193.5">FINISH</text>
<text x="27.8" y="199.1">&lt;INSERT COMPANY NAME HERE&gt; IS</text>
<text x="27.8" y="201.7">PROHIBITED.</text>
</g>
</svg>
